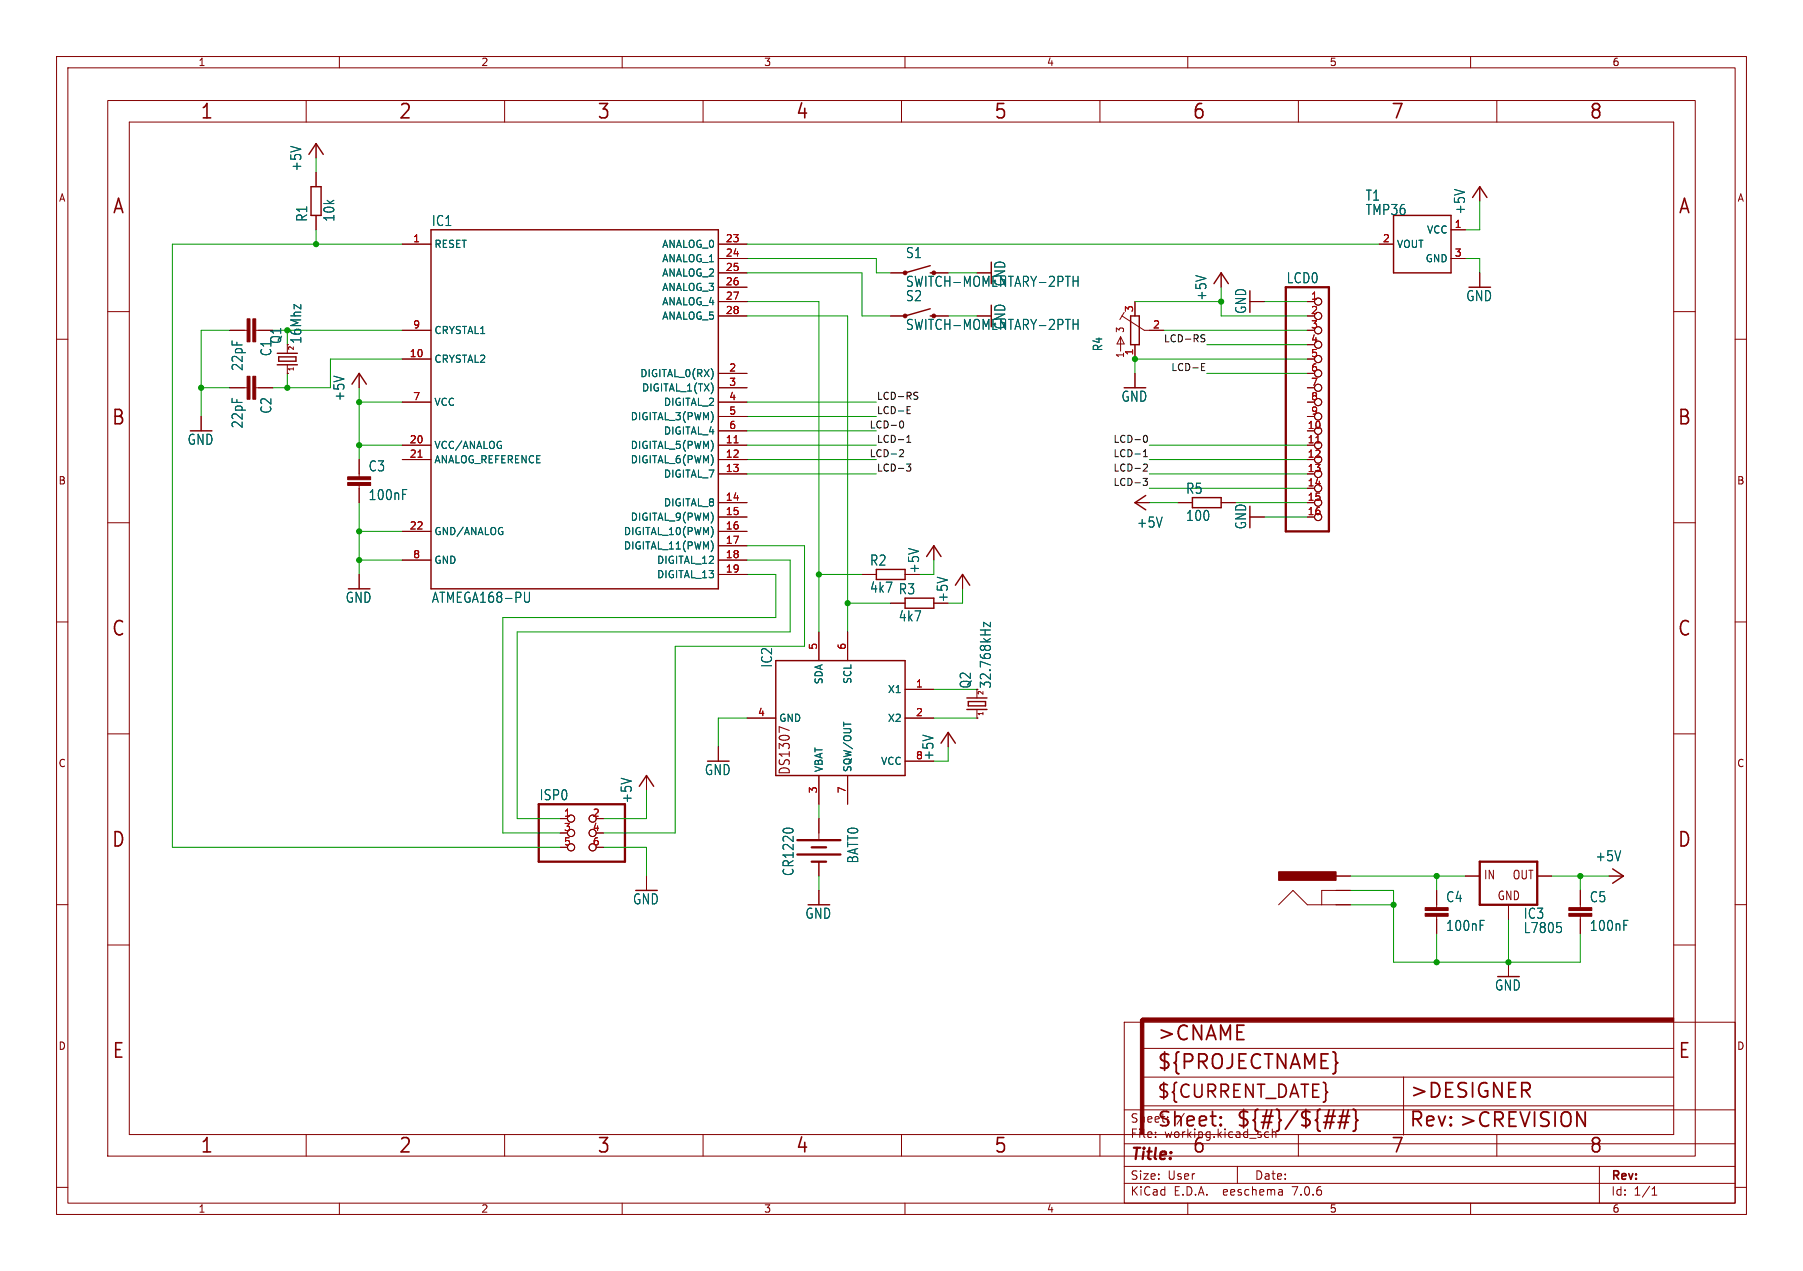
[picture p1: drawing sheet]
<svg xmlns="http://www.w3.org/2000/svg" width="319mm" height="225mm" viewBox="0 0 319 225" stroke-linecap="round" stroke-linejoin="round" font-family="sans-serif">
<g fill="none" stroke="#840000" stroke-width=".18">
<path d="M10 10h298.8v204.8h-298.8zM12 12h294.8v200.8h-294.8zM19 17.8h280.7v186.7h-280.7zM54.1 17.8v3.8M60 10v2M89.2 17.8v3.8M110 10v2M124.3 17.8v3.8M159.4 17.8v3.8M160 10v2M194.5 17.8v3.8M210 10v2"/>
<path d="M229.6 17.8v3.8M260 10v2M264.6 17.8v3.8M22.9 21.6h273v179.1h-273zM55.9 25.4v2.5M55.9 30.5v2.5M55.9 38.1v2.5M261.6 33v2.6M10 60h2M19 55.1h3.9M40.6 58.4h3.1M45.2 58.4h3.1"/>
<path d="M71.1 58.4h5.1M71.1 43.2h5.1M127 55.9h5.1M127 48.3h5.1M127 53.3h5.1M127 43.2h5.1M127 45.7h5.1M127 50.8h5.1M157.5 55.9h2.5M157.5 48.3h2.5M198.1 59.6l.7 1.2h-1.3zM198.1 59.6v2.5"/>
<path d="M198.4 55.9l3.9 2.5h3.4M198.8 55.2l-.8 1.3M200.7 53.3v2.6M215.9 48.3v2.5M221 53.3h2.5M231.1 58.4h1.3M231.1 53.3h1.3M243.8 43.2h2.6M256.5 45.7h2.6M256.5 40.6h2.6M261.6 48.3v2.5M295.9 55.1h3.8"/>
<path d="M306.8 60h2M35.6 73.7v2.5M40.6 68.6h3.1M45.2 68.6h3.1M50.8 66h.1M50.8 61v1.5M50.8 64.5v1.5M63.5 66v2.6M71.1 63.5h5.1M71.1 71.1h5.1M71.1 78.7h5.1M127 68.6h5.1"/>
<path d="M127 66h5.1M127 71.1h5.1M127 73.7h5.1M127 78.7h5.1M127 76.2h5.1M200.7 61v2.5M200.7 66v2.6M231.1 68.6h1.3M231.1 63.5h1.3M231.1 66h1.3M231.1 71.1h1.3M231.1 73.7h1.3"/>
<path d="M19 92.5h3.9M63.5 81.3v3M63.5 85.9v3M71.1 81.3h5.1M71.1 94h5.1M71.1 99.1h5.1M127 91.4h5.1M127 88.9h5.1M127 81.3h5.1M127 83.8h5.1M127 94h5.1M127 96.5h5.1"/>
<path d="M127 99.1h5.1M165.1 96.5v2.6M200.7 88.9h2.5M208.3 88.9h2.5M215.9 88.9h2.5M221 91.4h2.5M295.9 92.5h3.8M10 110h2M63.5 101.6v2.5M127 101.6h5.1M144.8 111.8v5M149.9 111.8v5"/>
<path d="M152.4 101.6h2.5M157.5 106.7h2.5M160 101.6h2.6M165.1 106.7h2.5M170.2 101.6v2.5M306.8 110h2M19 129.8h3.9M114.3 137.2v2.5M127 132.1v2.5M132.1 127h5.1M144.8 137.2v5M149.9 137.2v5"/>
<path d="M160 121.9h5.1M160 127h5.1M160 134.6h5.1M167.6 129.5v2.6M172.7 127h.1M172.7 121.9v1.5M172.7 125.5v1.5M295.9 129.8h3.8M10 160h2M99.1 144.8h1.2M99.1 147.3h1.2M99.1 149.9h1.2"/>
<path d="M105.4 144.8h1.3M105.4 147.3h1.3M105.4 149.9h1.3M114.3 154.9v2.6M144.8 144.8v3.5M144.8 152.4v2.5M144.8 157.5v2.5M236.2 154.9h2.6M238.8 157.5h-5.1v2.5M254 157.5v3M259.1 154.9h2.5M271.8 154.9h2.5"/>
<path d="M279.4 157.5v3M284.5 154.9h2.5M306.8 160h2M19 167.1h3.9M226.1 160l2.5-2.5 2.5 2.5h7.7M254 162.1v3M266.7 160v2.6M266.7 170.2v2.5M279.4 162.1v3M295.9 167.1h3.8M198.8 180.8h108v32h-108zM198.8 196.3h108"/>
<path d="M201.9 190.5h94M201.9 185.4h94M201.9 195.6h94M248.2 190.5v10.3M10 210h2M54.1 200.7v3.8M60 212.8v2M89.2 200.7v3.8M110 212.8v2M124.3 200.7v3.8M159.4 200.7v3.8M160 212.8v2"/>
<path d="M194.5 200.7v3.8M198.8 209.3h108M198.8 206.3h108M198.8 202.3h108M204.3 201v.2M210 212.8v2M218.8 206.3v3M226.7 210.4v1M226.7 211.3l-.1 .1M226.7 210.7l-.1 .1M229.6 200.7v3.8M260 212.8v2"/>
<path d="M264.6 200.7v3.8M282.8 206.3v6.5M292.1 211.4h.8M292.1 210.3l.4-.4v1.5M306.8 210h2"/>
<circle cx="233" cy="58.4" r=".63"/>
<circle cx="233" cy="53.3" r=".63"/>
<circle cx="233" cy="55.9" r=".63"/>
<circle cx="233" cy="66" r=".63"/>
<circle cx="233" cy="61" r=".63"/>
<circle cx="233" cy="73.7" r=".63"/>
<circle cx="233" cy="76.2" r=".63"/>
<circle cx="233" cy="68.6" r=".63"/>
<circle cx="233" cy="78.7" r=".63"/>
<circle cx="233" cy="63.5" r=".63"/>
<circle cx="233" cy="71.1" r=".63"/>
<circle cx="233" cy="83.8" r=".63"/>
<circle cx="233" cy="86.4" r=".63"/>
<circle cx="233" cy="88.9" r=".63"/>
<circle cx="233" cy="81.3" r=".63"/>
<circle cx="233" cy="91.4" r=".63"/>
<circle cx="101" cy="147.3" r=".63"/>
<circle cx="101" cy="149.9" r=".63"/>
<circle cx="101" cy="144.8" r=".63"/>
<circle cx="104.8" cy="149.9" r=".63"/>
<circle cx="104.8" cy="147.3" r=".63"/>
<circle cx="104.8" cy="144.8" r=".63"/>
</g>
<g fill="none" stroke="#840000" stroke-width=".25">
<path d="M54.6 27.3l1.3-1.9 1.2 1.9M55 33h1.8v5.1h-1.8zM246.4 38.1h10.1v10.2h-10.1zM260.3 34.9l1.3-1.9 1.3 1.9M76.2 40.6h50.8v63.5h-50.8zM164.5 54.6l-4.5 1.3M164.5 47l-4.5 1.3M199.9 55.9h1.5v5.1h-1.5zM214.6 50.2l1.3-1.9 1.3 1.9M49 64.5h3.6M49 62.5h3.6M49.3 63.1h3v.8h-3z"/>
<path d="M62.2 67.9l1.3-1.9 1.3 1.9M163.8 98.4l1.3-1.9 1.3 1.9M202.6 87.6l-1.9 1.3 1.9 1.3M210.8 88h5.1v1.8h-5.1zM137.2 116.8h22.8v20.4h-22.8zM154.9 100.7h5.1v1.8h-5.1zM160 105.8h5.1v1.8h-5.1zM168.9 103.5l1.3-1.9 1.2 1.9M113 139.1l1.3-1.9 1.3 1.9M166.4 131.4l1.2-1.9 1.3 1.9M170.9 125.5h3.6M170.9 123.4h3.6"/>
<path d="M171.2 124.1h3v.7h-3zM285.1 153.7l1.9 1.2-1.9 1.3"/>
</g>
<path d="M227.3 50.8h7.6v43.2h-7.6zM95.2 142.2h15.3v10.2h-15.3zM141 148.6h7.6M141 151.1h7.6M143.5 152.4h2.5M143.5 149.9h2.5M261.6 152.4h10.2v7.6h-10.2z" fill="none" stroke="#840000" stroke-width=".41"/>
<g fill="#840000" stroke="#840000" stroke-width=".18">
<path d="M226.1 154.2h10.1v1.5h-10.1z"/>
<path d="M43.7 66.5h.5v4.1h-.5z"/>
<path d="M44.7 66.5h.5v4.1h-.5z"/>
<path d="M43.7 56.4h.5v4.1h-.5z"/>
<path d="M44.7 56.4h.5v4.1h-.5z"/>
<path d="M252 161.5h4v.6h-4z"/>
<path d="M252 160.5h4v.5h-4z"/>
<path d="M277.4 161.5h4v.6h-4z"/>
<path d="M277.4 160.5h4v.5h-4z"/>
<path d="M201.6 180.3h.6v20.4h-.6z"/>
<path d="M201.9 180h94v.6h-94z"/>
<path d="M61.5 85.3h4v.6h-4z"/>
<path d="M61.5 84.3h4v.5h-4z"/>
<circle cx="160" cy="55.9" r=".33"/>
<circle cx="165.1" cy="55.9" r=".33"/>
<circle cx="160" cy="48.3" r=".33"/>
<circle cx="165.1" cy="48.3" r=".33"/>
</g>
<g fill="none" stroke="#006464" stroke-width=".18">
<path d="M189.7 48.9v1.7M189.7 56.5v1.8M189.7 57.3h.9M189.7 49.7h.9M190.6 48.9v1.7M190.6 56.5v1.8M126 65.7v.9M71.2 86.6h.7M126 93.7v.8M126 96.2v.8M93.6 104.7v1.5l-.3 .3-.4-.1M175.1 110.1v.7l-1.2-.7v.7"/>
<path d="M138.8 146.5h1.1M261.7 162.8h.7M275.3 163.2h.7M275.9 163.9l.2 .3v.4l-.2 .3M287.1 162.8h.7"/>
</g>
<path d="M203.2 180.3h-1.3v1.3" fill="none" stroke="#840000" stroke-width=".61"/>
<g fill="none" stroke="#840000" stroke-width=".32">
<path d="M215.8 198.9l.1 .1-.1 .1M215.8 198.9l-.1 .1 .1 .1M215.8 197.5v.3M215.8 198.9v.2M215.8 197.5l.1 .1-.1 .2M215.8 197.5l-.1 .1 .1 .2M234 198.5h1.8M234.3 197.4h1.8M235.8 196.3l-.7 3.3M236.6 198.5h1.8M236.8 197.4h1.8M237.5 196.3l-.7 3.3"/>
<path d="M238.4 196.3l-.7 3.3M239.2 196.2l.4 .1 .1 .3v1.2l.4 .3-.4 .4v1.2l-.1 .2-.4 .2"/>
</g>
<path d="M129.8 78.3h.7M232.7 78.3h.7M73.9 80.9h.7" fill="none" stroke="#a90000" stroke-width=".18"/>
<path d="M139.5 129.2l-1.7-.7v1" fill="none" stroke="#840000" stroke-width=".19"/>
<g fill="none" stroke="#0f0f0f" stroke-width=".18">
<path d="M212.5 59.8l.4 .1 .1 .3-.2 .3h-.3M212.5 59.2l.5 .1M159.1 79.6l.4-.1 .3 .4-.8 .9h.8M159.2 74.6l.1-.1a.66 .66 0 0 1 .5 .6 .66 .66 0 0 1-.5 .6l-.1-.1M160.3 78.2h.7M160.3 77.3l.4-.3v1.2M160.4 72.5h.4M160.4 73.2h.6M160.4 71.9h.6M161.8 70l.4 .1 .1 .3-.3 .2h-.3M161.8 69.4h.5M202.2 79.9l.3-.4v1.3"/>
<path d="M202.3 77.1l.1-.1a.66 .66 0 0 1 .5 .6 .66 .66 0 0 1-.5 .6l-.1-.1M212.4 64.9h.4M212.4 65.5h.6M212.4 64.3h.6M160.3 82.1h.7l-.4 .4 .4 .2v.4l-.2 .2h-.4M202.1 84.6h.8l-.5 .5 .4 .1 .1 .4-.3 .3h-.3M202.2 80.8h.7M202.2 82.1h.4l.3 .3-.8 .9h.8"/>
</g>
<g fill="none" stroke="#009600" stroke-width=".18">
<path d="M55.9 27.9v2.6M261.6 35.6v5h-2.5M40.6 58.4h-5v15.3M50.8 58.4h20.3M55.9 40.6v2.6M71.1 43.2h-40.6v106.7h68.6M132.1 43.2h111.7M132.1 55.9h17.8v55.9M132.1 48.3h20.3v7.6h5.1M132.1 45.7h22.8v2.6h2.6M132.1 53.3h12.7v58.5M167.6 55.9h5.1"/>
<path d="M167.6 48.3h5.1M200.7 53.3h15.2M205.7 58.4h25.4M215.9 50.8v5.1h15.2M223.5 53.3h7.6M259.1 45.7h2.5v2.6M35.6 68.6h5M50.8 66v2.6M63.5 68.6v12.7M63.5 71.1h7.6M63.5 78.7h7.6M71.1 63.5h-12.7v5.1h-10.1"/>
<path d="M132.1 71.1h22.8M132.1 78.7h22.8M132.1 73.7h22.8M132.1 76.2h22.8M203.2 78.7h27.9M213.4 66h17.7M213.4 61h17.7M231.1 63.5h-30.4v2.5M63.5 88.9v12.7M63.5 99.1h7.6M63.5 94h7.6M132.1 99.1h7.6v12.7h-48.3v33h7.7"/>
<path d="M132.1 83.8h22.8M132.1 96.5h10.1v17.8h-22.8v33h-12.7M132.1 81.3h22.8M165.1 99.1v2.5h-2.5M203.2 83.8h27.9M203.2 81.3h27.9M203.2 86.4h27.9M203.2 88.9h5.1M218.4 88.9h12.7M223.5 91.4h7.6M132.1 101.6h5.1v7.6h-48.3v38.1h10.2M144.8 101.6h7.6"/>
<path d="M149.9 106.7h7.6M170.2 104.1v2.6h-2.6M114.3 139.7v5.1h-7.6M132.1 127h-5.1v5.1M165.1 127h7.6M165.1 121.9h7.6M167.6 132.1v2.5h-2.5M106.7 149.9h7.6v5M144.8 142.2v2.6M144.8 154.9v2.6M238.8 154.9h20.3M238.8 157.5h7.6v12.7h33v-5.1"/>
<path d="M254 154.9v2.6M274.3 154.9h10.2M279.4 154.9v2.6M238.8 160h7.6M254 165.1v5.1M266.7 162.6v7.6"/>
</g>
<g fill="#009600" stroke="#009600" stroke-width=".18">
<circle cx="149.9" cy="106.7" r=".46"/>
<circle cx="144.8" cy="101.6" r=".46"/>
<circle cx="246.4" cy="160" r=".46"/>
<circle cx="266.7" cy="170.2" r=".46"/>
<circle cx="254" cy="154.9" r=".46"/>
<circle cx="254" cy="170.2" r=".46"/>
<circle cx="279.4" cy="154.9" r=".46"/>
<circle cx="50.8" cy="58.4" r=".46"/>
<circle cx="55.9" cy="43.2" r=".46"/>
<circle cx="63.5" cy="71.1" r=".46"/>
<circle cx="50.8" cy="68.6" r=".46"/>
<circle cx="200.7" cy="63.5" r=".46"/>
<circle cx="215.9" cy="53.3" r=".46"/>
<circle cx="63.5" cy="78.7" r=".46"/>
<circle cx="63.5" cy="99.1" r=".46"/>
<circle cx="63.5" cy="94" r=".46"/>
<circle cx="35.6" cy="68.6" r=".46"/>
</g>
<g font-size="3.5" fill="#840000">
<text x="35.3" y="21.4">1</text>
<text x="70.4" y="21.4">2</text>
<text x="105.5" y="21.4">3</text>
<text x="140.6" y="21.4">4</text>
<text x="175.6" y="21.4">5</text>
<text x="210.7" y="21.4">6</text>
<text x="245.8" y="21.4">7</text>
<text x="280.9" y="21.4">8</text>
<text x="19.8" y="38.1">A</text>
<text x="296.6" y="38.1">A</text>
<text x="19.6" y="75.5">B</text>
<text x="296.5" y="75.5">B</text>
<text x="19.6" y="112.8">C</text>
<text x="296.5" y="112.8">C</text>
<text x="19.6" y="150.2">D</text>
<text x="296.5" y="150.2">D</text>
<text x="204.5" y="184.4">&gt;CNAME</text>
<text x="19.7" y="187.5">E</text>
<text x="204.5" y="189.5">${PROJECTNAME}</text>
<text x="296.6" y="187.5">E</text>
<text x="249.1" y="194.6">&gt;DESIGNER</text>
<text x="204.5" y="199.7">Sheet:</text>
<text x="218.4" y="199.7">${#}/${##}</text>
<text x="249" y="199.7">Rev: &gt;CREVISION</text>
<text x="35.3" y="204.3">1</text>
<text x="70.4" y="204.3">2</text>
<text x="105.5" y="204.3">3</text>
<text x="140.6" y="204.3">4</text>
<text x="175.6" y="204.3">5</text>
<text x="210.7" y="204.3">6</text>
<text x="245.8" y="204.3">7</text>
<text x="280.9" y="204.3">8</text>
</g>
<text font-size="3.2" fill="#840000" x="204.5" y="194.6">${CURRENT_DATE}</text>
<text font-size="2.8" fill="#840000" x="199.8" y="205.7">Title:</text>
<g font-size="2.5" fill="#006464">
<text x="53.5" y="30.4" transform="rotate(-90 53.5 30.4)">+5V</text>
<text x="241.4" y="35.7">T1</text>
<text x="54.5" y="39.3" transform="rotate(-90 54.5 39.3)">R1</text>
<text x="59.3" y="39.3" transform="rotate(-90 59.3 39.3)">10k</text>
<text x="76.3" y="40.2">IC1</text>
<text x="241.4" y="38.2">TMP36</text>
<text x="259.2" y="38" transform="rotate(-90 259.2 38)">+5V</text>
<text x="160.1" y="45.9">S1</text>
<text x="160.1" y="53.5">S2</text>
<text x="177.9" y="50.7" transform="rotate(-90 177.9 50.7)">GND</text>
<text x="213.5" y="53.3" transform="rotate(-90 213.5 53.3)">+5V</text>
<text x="227.4" y="50.3">LCD0</text>
<text x="259.1" y="53.5">GND</text>
<text x="177.9" y="58.4" transform="rotate(-90 177.9 58.4)">GND</text>
<text x="220.5" y="55.6" transform="rotate(-90 220.5 55.6)">GND</text>
<text x="43.1" y="65.7" transform="rotate(-90 43.1 65.7)">22pF</text>
<text x="48.2" y="63.1" transform="rotate(-90 48.2 63.1)">C1</text>
<text x="53.5" y="60.9" transform="rotate(-90 53.5 60.9)">16Mhz</text>
<text x="61.1" y="71.1" transform="rotate(-90 61.1 71.1)">+5V</text>
<text x="198.2" y="71.3">GND</text>
<text x="43.1" y="75.9" transform="rotate(-90 43.1 75.9)">22pF</text>
<text x="48.2" y="73.3" transform="rotate(-90 48.2 73.3)">C2</text>
<text x="33.1" y="78.9">GND</text>
<text x="65.1" y="83.6">C3</text>
<text x="65.1" y="88.7">100nF</text>
<text x="209.6" y="87.5">R5</text>
<text x="200.9" y="93.5">+5V</text>
<text x="209.6" y="92.3">100</text>
<text x="220.5" y="93.7" transform="rotate(-90 220.5 93.7)">GND</text>
<text x="153.7" y="100.2">R2</text>
<text x="162.7" y="101.5" transform="rotate(-90 162.7 101.5)">+5V</text>
<text x="61" y="106.8">GND</text>
<text x="76.3" y="106.8">ATMEGA168-PU</text>
<text x="153.7" y="105">4k7 R3</text>
<text x="167.8" y="106.6" transform="rotate(-90 167.8 106.6)">+5V</text>
<text x="158.8" y="110.1">4k7</text>
<text x="136.7" y="118.2" transform="rotate(-90 136.7 118.2)">IC2</text>
<text x="175.4" y="121.9" transform="rotate(-90 175.4 121.9)">32.768kHz</text>
<text x="124.5" y="137.3">GND</text>
<text x="165.2" y="134.6" transform="rotate(-90 165.2 134.6)">+5V</text>
<text x="95.3" y="141.7">ISP0</text>
<text x="111.9" y="142.2" transform="rotate(-90 111.9 142.2)">+5V</text>
<text x="140.5" y="155" transform="rotate(-90 140.5 155)">CR1220</text>
<text x="152" y="152.8" transform="rotate(-90 152 152.8)">BATT0</text>
<text x="282" y="152.5">+5V</text>
<text x="111.8" y="160.2">GND</text>
<text x="255.6" y="159.8">C4</text>
<text x="281" y="159.8">C5</text>
<text x="142.3" y="162.7">GND</text>
<text x="255.6" y="164.9">100nF</text>
<text x="269.3" y="162.7">IC3</text>
<text x="269.3" y="165.2">L7805</text>
<text x="281" y="164.9">100nF</text>
<text x="264.2" y="175.4">GND</text>
</g>
<g font-size="2.5" fill="#840000">
<text x="160.1" y="50.9">SWITCH-MOMENTARY-2PTH</text>
<text x="160.1" y="58.6">SWITCH-MOMENTARY-2PTH</text>
<text x="49.9" y="60.9" transform="rotate(-90 49.9 60.9)">Q1</text>
<text x="171.8" y="121.9" transform="rotate(-90 171.8 121.9)">Q2</text>
<text x="139.9" y="137.2" transform="rotate(-90 139.9 137.2)">DS1307</text>
</g>
<text font-size="2.1" fill="#006464" x="195.1" y="62.2" transform="rotate(-90 195.1 62.2)">R4</text>
<g font-size="2.1" fill="#840000">
<text x="262.3" y="155.7">IN</text>
<text x="267.3" y="155.7">OUT</text>
<text x="264.7" y="159.4">GND</text>
<text x="199.8" y="201.5">File:</text>
<text x="199.8" y="198.8">Sheet:</text>
<text x="205.9" y="201.5">working.kicad_sch</text>
<text x="208" y="198.8">/</text>
<text x="199.8" y="208.9">Size:</text>
<text x="206.4" y="208.9">User</text>
<text x="221.8" y="208.9">Date:</text>
<text x="284.8" y="209.1">Rev:</text>
<text x="199.8" y="211.7">KiCad</text>
<text x="207.5" y="211.7">E.D.A.</text>
<text x="216.4" y="211.7">eeschema</text>
<text x="228.8" y="211.7">7.0.6</text>
<text x="284.8" y="211.7">Id:</text>
<text x="288.9" y="211.7">1/1</text>
</g>
<g font-size="1.8" fill="#840000">
<text x="35" y="11.9">1</text>
<text x="85" y="11.9">2</text>
<text x="135" y="11.9">3</text>
<text x="185" y="11.9">4</text>
<text x="235" y="11.9">5</text>
<text x="285" y="11.9">6</text>
<text x="10.3" y="35.9">A</text>
<text x="307.1" y="35.9">A</text>
<text x="198.9" y="59" transform="rotate(-90 198.9 59)">3</text>
<text x="10.3" y="85.9">B</text>
<text x="307" y="85.9">B</text>
<text x="10.3" y="135.9">C</text>
<text x="307" y="135.9">C</text>
<text x="10.3" y="185.9">D</text>
<text x="307" y="185.9">D</text>
<text x="35" y="214.7">1</text>
<text x="85" y="214.7">2</text>
<text x="135" y="214.7">3</text>
<text x="185" y="214.7">4</text>
<text x="235" y="214.7">5</text>
<text x="285" y="214.7">6</text>
</g>
<g font-size="1.8" fill="#006464">
<text x="252.2" y="41.5">VCC</text>
<text x="76.7" y="44">RESET</text>
<text x="117" y="44">ANALOG_0</text>
<text x="117" y="46.6">ANALOG_1</text>
<text x="246.9" y="44">VOUT</text>
<text x="252" y="46.6">GND</text>
<text x="117" y="49.1">ANALOG_2</text>
<text x="117" y="51.7">ANALOG_3</text>
<text x="76.7" y="59.3">CRYSTAL1</text>
<text x="117" y="54.2">ANALOG_4</text>
<text x="117" y="56.7">ANALOG_5</text>
<text x="76.7" y="64.4">CRYSTAL2</text>
<text x="76.7" y="72">VCC</text>
<text x="113.1" y="66.9">DIGITAL_0(RX)</text>
<text x="113.4" y="69.4">DIGITAL_1(TX)</text>
<text x="117.3" y="72">DIGITAL_2</text>
<text x="111.4" y="74.5">DIGITAL_3(PWM)</text>
<text x="117.3" y="77.1">DIGITAL_4</text>
<text x="76.7" y="79.6">VCC/ANALOG</text>
<text x="76.7" y="82.1">ANALOG_REFERENCE</text>
<text x="111.4" y="79.6">DIGITAL_5(PWM)</text>
<text x="111.4" y="82.1">DIGITAL_6(PWM)</text>
<text x="117.3" y="84.7">DIGITAL_7</text>
<text x="117.3" y="89.8">DIGITAL_8</text>
<text x="76.7" y="94.8">GND/ANALOG</text>
<text x="110.2" y="94.8">DIGITAL_10(PWM)</text>
<text x="111.4" y="92.3">DIGITAL_9(PWM)</text>
<text x="76.7" y="99.9">GND</text>
<text x="110.2" y="97.4">DIGITAL_11(PWM)</text>
<text x="116.1" y="99.9">DIGITAL_12</text>
<text x="116.1" y="102.5">DIGITAL_13</text>
<text x="145.6" y="121.1" transform="rotate(-90 145.6 121.1)">SDA</text>
<text x="150.7" y="121.1" transform="rotate(-90 150.7 121.1)">SCL</text>
<text x="156.9" y="122.8">X1</text>
<text x="137.7" y="127.9">GND</text>
<text x="156.9" y="127.9">X2</text>
<text x="145.6" y="136.7" transform="rotate(-90 145.6 136.7)">VBAT</text>
<text x="150.7" y="136.7" transform="rotate(-90 150.7 136.7)">SQW/OUT</text>
<text x="155.7" y="135.5">VCC</text>
</g>
<g font-size="1.8" fill="#a90000">
<text x="257.1" y="40.4">1</text>
<text x="73" y="42.9">1</text>
<text x="128.2" y="42.9">23</text>
<text x="128.2" y="45.5">24</text>
<text x="244.4" y="42.9">2</text>
<text x="257.1" y="45.5">3</text>
<text x="128.2" y="48">25</text>
<text x="128.2" y="50.5">26</text>
<text x="128.2" y="53.1">27</text>
<text x="231.7" y="53.1">1</text>
<text x="73" y="58.2">9</text>
<text x="128.2" y="55.6">28</text>
<text x="200.4" y="55.3" transform="rotate(-90 200.4 55.3)">3</text>
<text x="203.8" y="58.2">2</text>
<text x="231.7" y="55.6">2</text>
<text x="231.7" y="58.2">3</text>
<text x="72.3" y="63.2">10</text>
<text x="128.8" y="65.8">2</text>
<text x="198.9" y="63.4" transform="rotate(-90 198.9 63.4)">1</text>
<text x="200.4" y="62.9" transform="rotate(-90 200.4 62.9)">1</text>
<text x="231.7" y="60.7">4</text>
<text x="231.7" y="63.2">5</text>
<text x="231.7" y="65.8">6</text>
<text x="73" y="70.9">7</text>
<text x="128.8" y="68.3">3</text>
<text x="128.8" y="70.9">4</text>
<text x="231.7" y="68.3">7</text>
<text x="231.7" y="70.9">8</text>
<text x="128.8" y="73.4">5</text>
<text x="128.8" y="75.9">6</text>
<text x="231.1" y="75.9">10</text>
<text x="231.7" y="73.4">9</text>
<text x="72.3" y="78.5">20</text>
<text x="72.3" y="81">21</text>
<text x="128.2" y="78.5">11</text>
<text x="128.2" y="81">12</text>
<text x="128.2" y="83.6">13</text>
<text x="231.1" y="78.5">11</text>
<text x="231.1" y="81">12</text>
<text x="231.1" y="83.6">13</text>
<text x="128.2" y="88.6">14</text>
<text x="231.1" y="86.1">14</text>
<text x="231.1" y="88.6">15</text>
<text x="72.3" y="93.7">22</text>
<text x="128.2" y="91.2">15</text>
<text x="128.2" y="93.7">16</text>
<text x="231.1" y="91.2">16</text>
<text x="73" y="98.8">8</text>
<text x="128.2" y="96.3">17</text>
<text x="128.2" y="98.8">18</text>
<text x="128.2" y="101.3">19</text>
<text x="144.5" y="115" transform="rotate(-90 144.5 115)">5</text>
<text x="149.6" y="115" transform="rotate(-90 149.6 115)">6</text>
<text x="161.9" y="121.7">1</text>
<text x="133.9" y="126.7">4</text>
<text x="161.9" y="126.7">2</text>
<text x="161.9" y="134.4">8</text>
<text x="144.5" y="140.4" transform="rotate(-90 144.5 140.4)">3</text>
<text x="149.6" y="140.4" transform="rotate(-90 149.6 140.4)">7</text>
<text x="99.6" y="144.5">1</text>
<text x="99.6" y="147.1">3</text>
<text x="99.6" y="149.6">5</text>
<text x="104.7" y="144.5">2</text>
<text x="104.7" y="147.1">4</text>
<text x="104.7" y="149.6">6</text>
</g>
<g font-size="1.7" fill="#0f0f0f">
<text x="205.7" y="60.6">LCD-RS</text>
<text x="207" y="65.7">LCD-E</text>
<text x="154.9" y="70.8">LCD-RS</text>
<text x="153.7" y="75.9">LCD-0</text>
<text x="154.9" y="73.3">LCD-E</text>
<text x="153.7" y="80.9">LCD-2</text>
<text x="154.9" y="83.5">LCD-3</text>
<text x="154.9" y="78.4">LCD-1</text>
<text x="196.8" y="80.9">LCD-1</text>
<text x="196.8" y="83.5">LCD-2</text>
<text x="196.8" y="78.4">LCD-0</text>
<text x="196.8" y="86">LCD-3</text>
</g>
<g font-size="1.2" fill="#840000">
<text x="52.1" y="65.7" transform="rotate(-90 52.1 65.7)">1</text>
<text x="52.1" y="62.1" transform="rotate(-90 52.1 62.1)">2</text>
<text x="174.1" y="123" transform="rotate(-90 174.1 123)">2</text>
<text x="174.1" y="126.7" transform="rotate(-90 174.1 126.7)">1</text>
</g>
</svg>
